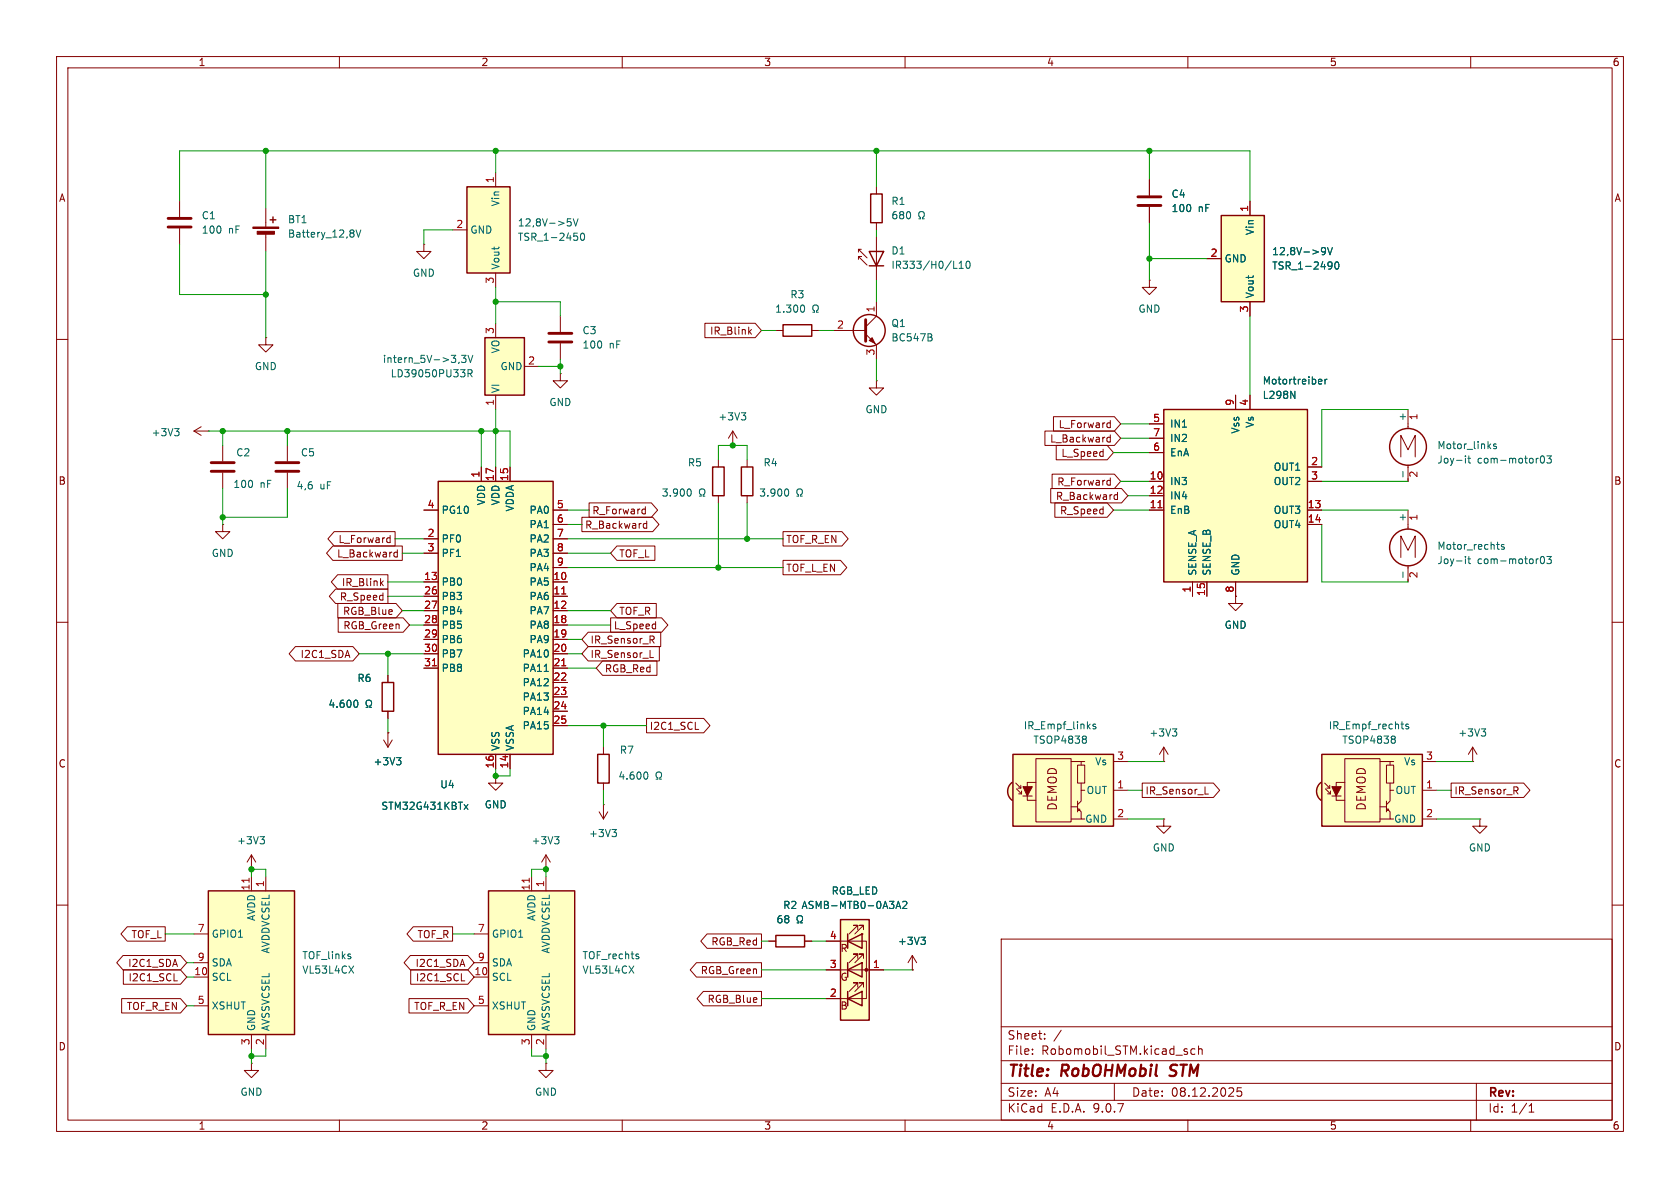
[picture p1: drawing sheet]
<svg xmlns="http://www.w3.org/2000/svg" width="297mm" height="210mm" viewBox="0 0 297 210" stroke-linecap="round" stroke-linejoin="round" font-family="sans-serif">
<g fill="none" stroke="#840000" stroke-width=".18">
<path d="M10 10h277v190h-277zM12 12h273v186h-273zM60 10v2M110 10v2M160 10v2M210 10v2M260 10v2M74.9 43.2v1.3h1.3l-1.3 1.2-1.2-1.2h1.2M74.9 43.2h.1M10 60h2M50.8 78.7v2.8M285 60h2"/>
<path d="M50.8 83.6v2.8M10 110h2M285 110h2M10 160h2M161.3 171.5h.1M161.3 168.9l-.8 1.3M161.3 168.9l.8 1.3M161.3 168.9v2.6M177 166h108v32h-108zM285 160h2M60 198v2M110 198v2"/>
<path d="M160 198v2M177 194.5h108M177 191.5h108M177 187.5h108M177 181.5h108M182.5 186.3v.1M182.5 185.5v.1M184.7 183.6v.1M184.7 182.8v.1M187.6 182.1l-1.3 2M197 191.5v3M210 198v2"/>
<path d="M211.2 185.5l-.4-.1-.3 .3v.4l.2 .2h.5M211.9 185.5l.2-.1 .4 .1v.9M211.9 184.9v1.5M219.5 192.3h-.8v.7l.2-.1h.5l.1 .3v.5l-.3 .1-.5-.1M260 198v2M261 191.5v6.5M270.3 196.6h.9M270.3 195.5l.4-.4v1.5"/>
</g>
<path d="M206.7 190.1l.3 .1M207.1 188.4l-.2 .2 .1 .4" fill="none" stroke="#840000" stroke-width=".4"/>
<path d="M162.8 165.7h.8l-.4 .5M163.3 166.2l.3 .2v.3l-.3 .2" fill="none" stroke="#006464" stroke-width=".18"/>
<path d="M48.8 81.8h4M48.8 83.3h4" fill="none" stroke="#840000" stroke-width=".51"/>
<path d="M36.8 157.5h15.3v25.4h-15.3z" fill="#ffffc2"/>
<g fill="none" stroke="#840000" stroke-width=".25">
<path d="M153.9 34.3h2.1v5.1h-2.1zM138.4 57.4h5.1v2h-5.1zM131.1 82.6h2v5h-2zM67.6 120.7h2v5h-2zM105.7 133.4h2v5h-2zM36.8 157.5h15.3v25.4h-15.3z"/>
<circle cx="153.7" cy="58.4" r="2.82"/>
</g>
<g fill="none" stroke="#840000" stroke-width=".18">
<path d="M31.7 35.6v2.8M154.9 33v1.3M154.9 39.4v1.2M31.7 40.4v2.8M137.2 58.4h1.2M143.5 58.4h1.3M147.3 58.4h5.7M153 59.1l1.9 1.9v2.5M154.9 53.3v2.6l-1.9 1.9M34.3 76.2l1.3 .8M34.3 76.2h2.5M35.6 75.4l-1.3 .8"/>
<path d="M36.8 76.2h.1M129.5 78.7h.1M129.5 76.2l-.7 1.3M129.5 76.2l.8 1.3M129.5 76.2v2.5M154.9 67.3v1.3h1.3l-1.3 1.3-1.2-1.3h1.2M154.9 67.3h.1M132.1 81.3v1.3M132.1 87.6v1.3M68.6 119.4v1.3M67.8 130.8l.8 1.3M68.6 129.5h.1"/>
<path d="M68.6 125.7v1.3M68.6 129.5v2.6M69.3 130.8l-.7 1.3M106.7 132.1v1.3M106.7 138.4v1.3M44.4 153.7h.1M44.4 151.1v2.6M44.4 154.9v2.6M44.4 151.1l-.7 1.3M44.4 151.1l.8 1.3M47 154.9v2.6M105.9 143.5l.8 1.3"/>
<path d="M106.7 142.2h.1M106.7 142.2v2.6M107.4 143.5l-.7 1.3M34.3 165.1h2.5M34.3 170.2h2.5M34.3 172.7h2.5M34.3 177.8h2.5M44.4 188v1.2h1.3l-1.3 1.3-1.2-1.3h1.2M44.4 188h.1M44.4 182.9v2.5M47 182.9v2.5M96.5 188v1.2h1.3l-1.3 1.3-1.3-1.3h1.3"/>
<path d="M96.5 188h.1"/>
</g>
<path d="M44 155.2v.8" fill="none" stroke="#a90000" stroke-width=".18"/>
<g fill="none" stroke="#006464" stroke-width=".18">
<path d="M162.4 38.7h.3v-.3a.54 .54 0 0 1-.2-.7 .54 .54 0 0 1 .7-.2 .58 .58 0 0 1-.1 .9v.3h.3M141.8 53.9a.68 .68 0 0 1 .5 .7 .68 .68 0 0 1-.5 .6M143.7 55.2h.3v-.3a.54 .54 0 0 1-.3-.7 .54 .54 0 0 1 .8-.2 .58 .58 0 0 1-.1 .9v.3h.3M164.5 59.6l.3 .2-.1 .3-.2 .2M164.6 59.1l.1 .1-.1 .3M30.9 75.8h.8l-.5 .4M31.4 76.2l.3 .3v.3l-.3 .2M131.1 73h.7l-.4 .5M131.6 73.5l.2 .2v.3l-.2 .2M139 86.4a.68 .68 0 0 1 .4 .7 .68 .68 0 0 1-.4 .6M140.9 87.7h.3v-.2a.54 .54 0 0 1-.3-.8 .54 .54 0 0 1 .8-.2 .58 .58 0 0 1-.2 1v.2h.3M62.8 123.8a.68 .68 0 0 1 .5 .6 .68 .68 0 0 1-.5 .6"/>
<path d="M64.7 125h.3v-.2a.54 .54 0 0 1-.2-.7 .54 .54 0 0 1 .7-.3 .58 .58 0 0 1-.1 1v.2h.3M70.1 133.9h.8l-.4 .5M70.6 134.4l.3 .3v.3l-.3 .2M114.1 136.5a.68 .68 0 0 1 .4 .6 .68 .68 0 0 1-.4 .6M116 137.7h.3v-.2a.54 .54 0 0 1-.3-.7 .54 .54 0 0 1 .8-.3 .58 .58 0 0 1-.2 1v.2h.4M46 147.9h.7l-.4 .5M46.5 148.4l.2 .2v.3l-.2 .3M108.2 146.6h.8l-.4 .5M108.7 147.1l.3 .3v.3l-.3 .2M61.7 170.8l.8 1.2M61.9 169.1l.1 .1-.1 .3M61.9 168.6l.1 .1"/>
<path d="M62.5 170.8l-.8 1.2"/>
</g>
<path d="M29.7 38.6h4.1M29.7 40.1h4.1M153 56.5v3.8" fill="none" stroke="#840000" stroke-width=".51"/>
<path d="M153.7 60.2l.5-.5 .5 1z" fill="#840000" stroke="#840000" stroke-width=".18"/>
<path d="M86.4 157.5h15.2v25.4h-15.2z" fill="#ffffc2"/>
<path d="M47.8 38.9h1M48.3 38.4v1M86.4 157.5h15.2v25.4h-15.2z" fill="none" stroke="#840000" stroke-width=".25"/>
<g fill="none" stroke="#840000" stroke-width=".18">
<path d="M47 36.8v3.3M47 41.1v3.4M99.1 66v1.3h1.2l-1.2 1.3-1.3-1.3h1.3M99.1 66h.1M94 154.9v2.6M96.5 153.7h.1M96.5 151.1v2.6M96.5 154.9v2.6M96.5 151.1l-.7 1.3M96.5 151.1l.8 1.3M83.8 165.1h2.6M83.8 170.2h2.6"/>
<path d="M83.8 172.7h2.6M83.8 177.8h2.6M94 182.9v2.5M96.5 182.9v2.5"/>
</g>
<path d="M93.6 155.2v.8" fill="none" stroke="#a90000" stroke-width=".18"/>
<path d="M62.9 40.6l.5 1.3 .4-1.3M98 147.9h.8l-.4 .5M98.6 148.4l.2 .2v.3l-.2 .3M111.2 170.8l.9 1.2M112.1 170.8l-.9 1.2M112.6 169.1h.3l.1 .2-.2 .2h-.3M112.6 168.6l.3 .1" fill="none" stroke="#006464" stroke-width=".18"/>
<g fill="#840000" stroke="#840000" stroke-width=".18">
<path d="M44.7 40.1h4.6v.3h-4.6z"/>
<path d="M45.5 40.9h3v.5h-3z"/>
</g>
<path d="M82.5 33h7.7v15.3h-7.7z" fill="#ffffc2"/>
<path d="M82.5 33h7.7v15.3h-7.7z" fill="none" stroke="#840000" stroke-width=".25"/>
<path d="M87.6 30.5v2.5M80 40.6h2.5M87.6 48.3v2.5" fill="none" stroke="#840000" stroke-width=".18"/>
<path d="M100.3 38.7h.6M100.3 39.2h.4l.3 .2-.1 .5h-.6M101.3 38.7l.5 1.2 .4-1.2M101.5 41.2h.6M102 41.8l.1 .1-.1 .5M102.7 41.3l.2-.1a.68 .68 0 0 1 .5 .7 .68 .68 0 0 1-.5 .6l-.2-.1-.1-.4z" fill="none" stroke="#006464" stroke-width=".18"/>
<path d="M148.6 162.6h5.1v17.7h-5.1z" fill="#ffffc2"/>
<g fill="none" stroke="#840000" stroke-width=".18">
<path d="M47 59.7v1.3h1.3l-1.3 1.2-1.3-1.2h1.3M47 59.7h.1M99.1 55.9v2.8M99.1 60.7v2.8M135.9 166.4h1.3M142.2 166.4h1.3M146 166.4h7.2v10.1h-7.2M146 171.5h10.2M151.6 164.3v-.7h-.7h.7l-1.5 1.5M151.6 169.4v-.7h-.7h.7l-1.5 1.5M151.6 174.5v-.8h-.7h.7l-1.5 1.6M152.4 165.1h.1"/>
<path d="M152.7 164.3v-.7h-.8h.8l-1.6 1.5M152.7 169.4v-.7h-.8h.8l-1.6 1.5M152.7 174.5v-.8h-.8h.8l-1.6 1.6"/>
</g>
<path d="M137.2 165.4h5v2h-5zM148.6 162.6h5.1v17.7h-5.1zM149.9 166.4l2.5-1.3v2.5zM149.9 171.5l2.5-1.3v2.5zM149.9 176.5l2.5-1.2v2.5zM149.9 165.1v2.5M149.9 170.2v2.5M149.9 175.3v2.5" fill="none" stroke="#840000" stroke-width=".25"/>
<circle cx="153.2" cy="171.4" r=".25" fill="#840000" stroke="#840000" stroke-width=".18"/>
<path d="M159.6 159.5l.5-.2 .2 .4-.8 .9h.8M140.9 163.1h.3v-.2a.54 .54 0 0 1-.3-.7 .54 .54 0 0 1 .8-.3 .58 .58 0 0 1-.1 1v.2h.3M158.4 160.6l.4-1.3 .4 1.3M158.5 160.2h.6" fill="none" stroke="#006464" stroke-width=".18"/>
<path d="M97 58.9h4.1M97 60.5h4.1" fill="none" stroke="#840000" stroke-width=".51"/>
<path d="M85.7 59.7h7v10.2h-7z" fill="#ffffc2"/>
<path d="M85.7 59.7h7v10.2h-7z" fill="none" stroke="#840000" stroke-width=".25"/>
<path d="M87.6 57.2v2.5M87.6 69.9v2.5M92.7 64.8h2.5" fill="none" stroke="#840000" stroke-width=".18"/>
<path d="M81.2 64l-.2 .3M81.6 62.8h.8l-.4 .5 .3 .1v.6l-.2 .1-.5-.1M82.7 62.8l.5 1.3 .4-1.3M82.7 66h.6l.2-.2-.1-.3-.7-.2v1.3M83 66l.5 .6" fill="none" stroke="#006464" stroke-width=".18"/>
<path d="M77.5 85.1h20.3v48.3h-20.3z" fill="#ffffc2"/>
<path d="M77.5 85.1h20.3v48.3h-20.3zM126 82.6h2v5h-2z" fill="none" stroke="#840000" stroke-width=".25"/>
<g fill="none" stroke="#840000" stroke-width=".18">
<path d="M203.2 31.8v2.7M203.2 36.6v2.8M74.9 90.2h2.6M74.9 95.3h2.6M74.9 97.8h2.6M85.1 82.6v2.5M87.6 82.6v2.5M90.2 82.6v2.5M97.8 90.2h2.5M97.8 95.3h2.5M97.8 97.8h2.5M97.8 92.7h2.5"/>
<path d="M127 81.3v1.3M127 87.6v1.3M74.9 102.9h2.6M74.9 105.4h2.6M74.9 108h2.6M74.9 110.5h2.6M74.9 113h2.6M74.9 115.6h2.6M74.9 118.1h2.6M97.8 102.9h2.5M97.8 105.4h2.5M97.8 108h2.5"/>
<path d="M97.8 110.5h2.5M97.8 113h2.5M97.8 115.6h2.5M97.8 118.1h2.5M97.8 100.3h2.5M87.6 137.2v1.2h1.3l-1.3 1.3-1.2-1.3h1.2M87.6 137.2h.1M87.6 133.4v2.5M90.2 133.4v2.5M97.8 120.7h2.5M97.8 123.2h2.5M97.8 125.7h2.5"/>
<path d="M97.8 128.3h2.5"/>
</g>
<path d="M76.4 117.7h.8M99.3 117.7h.7M99.3 105h.7" fill="none" stroke="#a90000" stroke-width=".18"/>
<path d="M121.8 86.4a.68 .68 0 0 1 .4 .7 .68 .68 0 0 1-.4 .6M123.6 87.7h.3v-.2a.54 .54 0 0 1-.2-.8 .54 .54 0 0 1 .7-.2 .58 .58 0 0 1-.1 1v.2h.3M96.2 118.7h.7M82.1 142.2l.6 .9M82.7 142.2l-.6 .9" fill="none" stroke="#006464" stroke-width=".18"/>
<path d="M201.2 34.8h4M201.2 36.3h4" fill="none" stroke="#840000" stroke-width=".51"/>
<path d="M215.9 38.1h7.6v15.2h-7.6z" fill="#ffffc2"/>
<path d="M215.9 38.1h7.6v15.2h-7.6z" fill="none" stroke="#840000" stroke-width=".25"/>
<path d="M221 35.6v2.5M203.2 49.5v1.3h1.3l-1.3 1.3-1.3-1.3h1.3M203.2 49.5h.1M213.4 45.7h2.5M221 53.3v2.6M260.3 134.6h.1M260.3 132.1l-.7 1.3M260.3 132.1l.8 1.3M260.3 132.1v2.5M261.6 144.8v1.3h1.3l-1.3 1.2-1.3-1.2h1.3M261.6 144.8h.1" fill="none" stroke="#840000" stroke-width=".18"/>
<path d="M233.7 43.8h.4l.2 .1a.84 .84 0 0 1-.3 1.1h-.3M234.3 44.3l-.2 .2h-.4M234.7 43.8l.4 1.2 .4-1.2M235.4 46.4a1.07 1.07 0 0 1-.1 1M235.5 46.8l-.1 .2M236.1 46.4l.2-.1a.68 .68 0 0 1 .4 .6 .68 .68 0 0 1-.4 .7l-.2-.2-.1-.3zM261.9 128.8h.7l-.4 .5M262.4 129.3l.2 .3v.3l-.2 .2" fill="none" stroke="#006464" stroke-width=".18"/>
<path d="M233.3 138.5l.3-.2 1.1 1.6-1.1 1.6a1.97 1.97 0 0 1-.3-3z" fill="#ffffc2" stroke="#ffffc2" stroke-width=".18"/>
<path d="M233.7 133.4h17.8v12.7h-17.8z" fill="#ffffc2"/>
<path d="M233.6 138.3a1.97 1.97 0 0 0 0 3.2M233.7 133.4h17.8v12.7h-17.8z" fill="none" stroke="#840000" stroke-width=".25"/>
<g fill="none" stroke="#840000" stroke-width=".18">
<path d="M205.7 134.6h.1M205.7 132.1l-.7 1.3M205.7 132.1l.8 1.3M205.7 132.1v2.5M234.2 138.4l.9 .9M234.3 139.4l.9 .9M234.6 139.3h.5M235.1 138.8v.5M235.2 139.8v.5M237.7 134.1h6.3v11.2h-6.3zM237.7 138.3h-1.5v3.2h1.5M244 134.6h1.7"/>
<path d="M245.1 135.3h1.3v3.1h-1.3zM245.7 138.4v1.3M246.4 139.7h-.7v1.9l-.6 .6M246.4 134.6h-.7v.7M251.5 134.6h2.5M251.5 139.7h2.5M205.7 144.8v1.3h1.3l-1.3 1.2-1.2-1.2h1.2M205.7 144.8h.1M234.7 140.3h.5M235.5 140.7h1.6M244 144.8h1.7M244 142.6h1.1"/>
<path d="M245.1 142.9l.6 .6v1.3h.7M245.1 141.6v1.9M245.5 143v.3h-.3M251.5 144.8h2.5"/>
</g>
<path d="M235.5 139.1h1.6l-.9 1.6z" fill="#840000" stroke="#840000" stroke-width=".18"/>
<path d="M207.3 128.8h.7l-.4 .5M207.8 129.3l.2 .3v.3l-.2 .2M246.4 130.1l.3 .3-.3 .3 .3 .2v.2l-.3 .3M247.7 128h.5M248 128.8h.2M249 128.1l-.3-.1-.2 .2 .1 .2 .4 .1v.3h-.5" fill="none" stroke="#006464" stroke-width=".18"/>
<path d="M178.7 138.5l.2-.2 1.2 1.6-1.2 1.6a1.97 1.97 0 0 1-.2-3z" fill="#ffffc2" stroke="#ffffc2" stroke-width=".18"/>
<path d="M179.1 133.4h17.7v12.7h-17.7z" fill="#ffffc2"/>
<g fill="none" stroke="#840000" stroke-width=".25">
<path d="M153.7 44.5h2.5l-1.3 2.5zM153.7 47h2.5M178.9 138.3a1.97 1.97 0 0 0 0 3.2M179.1 133.4h17.7v12.7h-17.7z"/>
<circle cx="248.9" cy="79" r="3.3"/>
<circle cx="248.9" cy="96.8" r="3.3"/>
</g>
<g fill="none" stroke="#840000" stroke-width=".18">
<path d="M151.8 45.8v-.5h.5h-.5l1.5 1.6M151.8 44.1v.5M152.3 44.1h-.5l1.5 1.5M154.9 41.9v7.6M248.9 72.4v3.3M247.6 80.8v-3.8l1.3 2.5 1.3-2.5v3.8M247.6 98.6v-3.9l1.3 2.6 1.3-2.6v3.9M248.9 82.2v2.9M248.9 90.2v3.3M248.9 100v2.9M179.6 138.4l.9 .9M179.7 139.4l.9 .9"/>
<path d="M180 139.3h.5M180.5 138.8v.5M180.6 139.8v.5M183.1 134.1h6.3v11.2h-6.3zM183.1 138.3h-1.5v3.2h1.5M189.4 134.6h1.7M190.5 135.3h1.3v3.1h-1.3zM191.1 138.4v1.3M191.8 139.7h-.7v1.9l-.6 .6M191.8 134.6h-.7v.7M196.8 134.6h2.6M196.8 139.7h2.6"/>
<path d="M180.1 140.3h.5M180.8 140.7h1.7M189.4 144.8h1.7M189.4 142.6h1.1M190.5 142.9l.6 .6v1.3h.7M190.5 141.6v1.9M190.9 143v.3h-.3M196.8 144.8h2.6"/>
</g>
<path d="M180.8 139.1h1.7l-.9 1.6z" fill="#840000" stroke="#840000" stroke-width=".18"/>
<g fill="none" stroke="#006464" stroke-width=".18">
<path d="M168.6 47.4h.6M169.6 47.4h.7M169.6 46.5l.3-.3v1.2M170.9 46.3l.2-.1a.68 .68 0 0 1 .4 .6 .68 .68 0 0 1-.4 .6l-.2-.1-.1-.3zM264.5 78.5h-.3l-.2 .2 .1 .1 .4 .2v.3h-.5M248 83.3v1M259.1 80.6v.1M259.1 81v.9M259.1 98.4v.1M259.1 98.8v.8M259.5 81h.5M259.5 98.8h.5"/>
<path d="M259.7 80.6v1.1l.3 .2M259.7 98.4v1.1l.3 .1M264.6 96.3h.5M264.8 97l.3 .1M265.9 96.3h-.3l-.2 .1 .1 .2 .4 .1v.3h-.5M272.4 80.7l.2-.1a.68 .68 0 0 1 .5 .6 .68 .68 0 0 1-.5 .7l-.2-.2-.1-.3zM272.4 98.5l.2-.1a.68 .68 0 0 1 .5 .6 .68 .68 0 0 1-.5 .6l-.2-.1-.1-.3zM273.5 80.6h.7l-.4 .5 .4 .1v.5l-.2 .2-.5-.2M273.5 98.4h.7l-.4 .5 .4 .1v.5l-.2 .1-.5-.1M248 101.1v1M191.8 130.1l.3 .3-.3 .3 .3 .2v.2l-.3 .3M193.7 128.1l-.3-.1-.2 .2 .1 .2 .4 .1v.3h-.5"/>
</g>
<path d="M205.7 72.4h25.4v30.5h-25.4z" fill="#ffffc2"/>
<path d="M205.7 72.4h25.4v30.5h-25.4z" fill="none" stroke="#840000" stroke-width=".25"/>
<g fill="none" stroke="#840000" stroke-width=".18">
<path d="M203.2 31.8v2.7M203.2 36.6v2.8M221 35.6v2.5M124.6 57.1h8.9l1.1 1.3-1.1 1.3h-8.9zM132.5 58.6l.3 .5M132.8 58.2l-.4 .5M213.4 45.7h2.5M221 53.3v2.6M39.4 78.7v2.8M184.7 76.2h12.3l1.1 1.3-1.1 1.2h-12.3zM186.2 73.7h10.8l1.1 1.2-1.1 1.3h-10.8zM186.7 78.7h9l1.1 1.3-1.1 1.3h-9z"/>
<path d="M195.7 78l.2 .1h.4M195.9 74.8h.4M196.3 74.3v1.3M196.3 76.9v1.2M196.3 77.4l-.4-.1-.2 .1M196.3 75.5l-.4 .1M203.2 74.9h2.5M203.2 77.5h2.5M218.4 69.9v2.5M221 69.9v2.5M39.4 92.7v1.3h1.2l-1.2 1.3-1.3-1.3h1.3M39.4 92.7h.1"/>
<path d="M39.4 83.6v2.8M58.8 96.5h12.3v2.6h-12.3l-1.1-1.3zM59.1 94h10.7v2.5h-10.7l-1.1-1.2zM68.6 95.1h.4M69 94.7v1.2M69 95.9h-.4M69.7 98.3l.2 .2 .3-.1M70.2 97.2v1.3M70.2 97.7l-.3-.1-.2 .1M74.9 90.2h2.6M74.9 95.3h2.6M74.9 97.8h2.6"/>
<path d="M85.1 82.6v2.5M87.6 82.6v2.5M90.2 82.6v2.5M97.8 90.2h2.5M97.8 92.7h2.5M97.8 95.3h2.5M97.8 97.8h2.5M102.9 91.4h12.5l1.1 1.3-1.1 1.3h-12.5zM104.1 88.9h11.1l1.1 1.3-1.1 1.2h-11.1zM109.1 96.5h6.7v2.6h-6.7l-1.2-1.3zM113.7 90l.4 .1M113.8 93.3h.5"/>
<path d="M113.8 92.6h.5M114.1 89.6v1.2M114.1 90.8h-.4M114.3 92.1v1.3M138.4 99.1h10.2l1.1 1.2-1.1 1.3h-10.2zM138.4 94h10.4l1.1 1.3-1.1 1.2h-10.4zM185.8 86.4h12.5l1.1 1.2-1.1 1.3h-12.5zM186 83.8h11l1.1 1.3-1.1 1.3h-11zM186.5 88.9h9.2l1.1 1.3-1.1 1.2h-9.2zM195.9 84.9l.4 .1M196.3 84.5v1.3M196.3 85.7l-.4 .1"/>
<path d="M197.1 88.2h.5M197.1 87.5h.5M197.6 87v1.3M203.2 80h2.5M203.2 85.1h2.5M203.2 87.6h2.5M203.2 90.2h2.5M231.1 85.1h2.6M231.1 90.2h2.6M231.1 82.6h2.6M231.1 92.7h2.6M52.2 114.3h10.2l1.1 1.3-1.1 1.2h-10.2l-1.1-1.2z"/>
<path d="M59.3 104.1h9.3v2.6h-9.3l-1.1-1.3zM59.7 101.6h8.9v2.5h-8.9l-1.1-1.2zM59.7 106.7h10.3l1.1 1.3-1.1 1.2h-10.3zM59.8 109.2h11.5l1.1 1.3-1.1 1.3h-11.5zM67.4 103.1l.4 .4M67.8 102.7l-.5 .5M68.6 119.4v1.3M74.9 102.9h2.6M74.9 105.4h2.6M74.9 108h2.6M74.9 110.5h2.6M74.9 113h2.6"/>
<path d="M74.9 115.6h2.6M74.9 118.1h2.6M97.8 102.9h2.5M97.8 105.4h2.5M97.8 108h2.5M97.8 110.5h2.5M97.8 113h2.5M97.8 115.6h2.5M97.8 118.1h2.5M97.8 100.3h2.5M104 111.8h12.8v2.5h-12.8l-1.1-1.3zM104 114.3h12.6v2.5h-12.6l-1.1-1.2z"/>
<path d="M106.5 116.8h9.6v2.6h-9.6l-1.1-1.3zM107.9 109.2h9.1l1.1 1.3-1.1 1.3h-9.1zM109.1 106.7h6.9v2.5h-6.9l-1.2-1.2zM114.9 116.2h.6M115.2 113.1l.4 .6M115.4 112.4l.2 .3v.3l-.2 .1M210.8 102.9v2.5M213.4 102.9v2.5M218.4 105.4v1.3h1.3l-1.3 1.3-1.2-1.3h1.2M218.4 105.4h.1M218.4 102.9v2.5M68.6 129.5h.1"/>
<path d="M68.6 125.7v1.3M87.6 137.2h.1M87.6 133.4v2.5M90.2 133.4v2.5M97.8 120.7h2.5M97.8 123.2h2.5M97.8 125.7h2.5M97.8 128.3h2.5M114.3 127h10.1l1.1 1.3-1.1 1.2h-10.1zM122.9 128.9h.6M201.9 138.4h12.6l1.1 1.3-1.1 1.3h-12.6zM256.5 138.4h12.9l1.1 1.3-1.1 1.3h-12.9z"/>
<path d="M267.9 139.8l.5 .6M268.1 139.1l.3 .2-.1 .3-.2 .2M213 140.4h.6M21.5 176.5h10.4l1.1 1.3-1.1 1.3h-10.4zM21.7 168.9h10.2l1.1 1.3-1.1 1.3h-10.2l-1.1-1.3zM21.8 171.4h10.1l1.1 1.3-1.1 1.3h-10.1zM22.5 163.8h6.7v2.6h-6.7l-1.1-1.3zM30.8 173.4h.6M72.3 176.5h10.4l1.1 1.3-1.1 1.3h-10.4zM72.5 168.9h10.2l1.1 1.3-1.1 1.3h-10.2l-1.1-1.3zM72.6 171.4h10.1l1.1 1.3-1.1 1.3h-10.1zM73.1 163.8h6.9v2.6h-6.9l-1.2-1.3z"/>
<path d="M81.6 173.4h.6M123.1 170.2h11.5v2.5h-11.5l-1.1-1.2zM124.3 175.3h10.3v2.5h-10.3l-1.1-1.3zM125 165.1h9.6v2.5h-9.6l-1.1-1.2zM135.9 166.4h1.3M142.2 166.4h1.3M146 166.4h2.6M146 171.5h2.6M146 176.5h2.6M153.7 171.5h2.5M161.3 171.5h.1"/>
</g>
<path d="M204.7 89.8h.7M76.4 117.7h.8M99.3 117.7h.7M99.3 105h.7" fill="none" stroke="#a90000" stroke-width=".18"/>
<g fill="none" stroke="#006464" stroke-width=".18">
<path d="M233.7 43.8h.4l.2 .1a.84 .84 0 0 1-.3 1.1h-.3M234.3 44.3l-.2 .2h-.4M234.7 43.8l.4 1.2 .4-1.2M235.4 46.4a1.07 1.07 0 0 1-.1 1M235.5 46.8l-.1 .2M236.1 46.4l.2-.1a.68 .68 0 0 1 .4 .6 .68 .68 0 0 1-.4 .7l-.2-.2-.1-.3zM228.2 69.2l.7 1.2v-1.2M233.3 67l.3 .1 .1 .2-.6 .2M233.6 67.8l-.3 .1M234.2 67v.9M234.6 67l-.4 .3M96.2 118.7h.7"/>
<path d="M62.8 123.8a.68 .68 0 0 1 .5 .6 .68 .68 0 0 1-.5 .6M64.7 125h.3v-.2a.54 .54 0 0 1-.2-.7 .54 .54 0 0 1 .7-.3 .58 .58 0 0 1-.1 1v.2h.3M70.1 133.9h.8l-.4 .5M70.6 134.4l.3 .3v.3l-.3 .2M82.1 142.2l.6 .9M82.7 142.2l-.6 .9M159.6 159.5l.5-.2 .2 .4-.8 .9h.8M140.9 163.1h.3v-.2a.54 .54 0 0 1-.3-.7 .54 .54 0 0 1 .8-.3 .58 .58 0 0 1-.1 1v.2h.3M158.4 160.6l.4-1.3 .4 1.3M158.5 160.2h.6M162.8 165.7h.8l-.4 .5M163.3 166.2l.3 .2v.3l-.3 .2"/>
</g>
<path d="M37.3 81.8h4.1M37.3 83.3h4.1" fill="none" stroke="#840000" stroke-width=".51"/>
<g fill="none" stroke="#009600" stroke-width=".18">
<path d="M31.7 35.6v-8.9h189.3v8.9M47 26.7v10.1M87.6 26.7v3.8M154.9 26.7v6.3M203.2 26.7v5.1M203.2 39.4v10.1M31.7 43.2v8.9h15.3M47 44.5v15.2M80 40.6h-5.1v2.6M87.6 53.3h11.5v2.6M87.6 50.8v6.4M134.6 58.4h2.6"/>
<path d="M144.8 58.4h2.5M154.9 40.6v1.3M154.9 49.5v3.8M203.2 45.7h10.2M221 55.9v14M36.8 76.2h53.4v6.4M39.4 76.2v2.5M50.8 76.2v2.5M85.1 76.2v6.4M87.6 72.4v10.2M95.2 64.8h3.9M99.1 63.5v2.5"/>
<path d="M154.9 63.5v3.8M198.1 74.9h5.1M198.1 77.5h5.1M248.9 72.4h-15.2v10.2M39.4 86.4v6.3M50.8 86.4v5h-11.4M69.8 95.3h5.1M71.1 97.8h3.8M100.3 97.8h7.6M100.3 95.3h38.1M100.3 90.2h3.8M100.3 92.7h2.6"/>
<path d="M127 81.3v-2.6h5.1v2.6M127 88.9v11.4M132.1 88.9v6.4M196.8 90.2h6.4M196.8 80h6.4M198.1 85.1h5.1M199.4 87.6h3.8M233.7 90.2h15.2M233.7 85.1h15.2M233.7 92.7v10.2h15.2M63.5 115.6h11.4M68.6 115.6v3.8"/>
<path d="M68.6 105.4h6.3M68.6 102.9h6.3M71.1 108h3.8M72.4 110.5h2.5M100.3 115.6h2.6M100.3 110.5h7.6M100.3 100.3h38.1M100.3 113h2.6M100.3 108h7.6M100.3 118.1h5.1M68.6 127v2.5M87.6 135.9v1.3h2.6v-1.3"/>
<path d="M100.3 128.3h14M106.7 128.3v3.8M106.7 139.7v2.5M199.4 139.7h2.5M199.4 134.6h6.3M254 139.7h2.5M254 134.6h6.3M44.4 154.9v-1.2h2.6v1.2M94 154.9v-1.2h2.5v1.2M199.4 144.8h6.3M254 144.8h7.6M29.2 165.1h5.1"/>
<path d="M33 177.8h1.3M33 170.2h1.3M33 172.7h1.3M80 165.1h3.8M134.6 171.5h11.4M134.6 166.4h1.3M134.6 176.5h11.4M143.5 166.4h2.5M156.2 171.5h5.1M44.4 185.4v2.6M47 185.4v1.3h-2.6M94 185.4v1.3h2.5"/>
<path d="M96.5 185.4v2.6"/>
</g>
<g fill="#009600" stroke="#009600" stroke-width=".18">
<circle cx="44.4" cy="153.7" r=".46"/>
<circle cx="96.5" cy="186.7" r=".46"/>
<circle cx="44.4" cy="186.7" r=".46"/>
<circle cx="96.5" cy="153.7" r=".46"/>
<circle cx="99.1" cy="64.8" r=".46"/>
<circle cx="87.6" cy="26.7" r=".46"/>
<circle cx="87.6" cy="53.3" r=".46"/>
<circle cx="85.1" cy="76.2" r=".46"/>
<circle cx="87.6" cy="76.2" r=".46"/>
<circle cx="132.1" cy="95.3" r=".46"/>
<circle cx="127" cy="100.3" r=".46"/>
<circle cx="129.5" cy="78.7" r=".46"/>
<circle cx="47" cy="52.1" r=".46"/>
<circle cx="47" cy="26.7" r=".46"/>
<circle cx="106.7" cy="128.3" r=".46"/>
<circle cx="87.6" cy="137.2" r=".46"/>
<circle cx="68.6" cy="115.6" r=".46"/>
<circle cx="203.2" cy="26.7" r=".46"/>
<circle cx="203.2" cy="45.7" r=".46"/>
<circle cx="154.9" cy="26.7" r=".46"/>
<circle cx="39.4" cy="91.4" r=".46"/>
<circle cx="50.8" cy="76.2" r=".46"/>
<circle cx="39.4" cy="76.2" r=".46"/>
</g>
<g font-size="2.8" fill="#840000">
<text x="178" y="190.9">Title:</text>
<text x="187.7" y="190.9">RobOHMobil</text>
<text x="207.7" y="190.9">STM</text>
</g>
<g font-size="2.1" fill="#840000">
<text x="187" y="143.4" transform="rotate(-90 187 143.4)">DEMOD</text>
<text x="241.7" y="143.4" transform="rotate(-90 241.7 143.4)">DEMOD</text>
<text x="178" y="184">Sheet:</text>
<text x="178" y="186.7">File:</text>
<text x="184.1" y="186.7">Robomobil_STM.kicad_sch</text>
<text x="178" y="196.9">KiCad</text>
<text x="178" y="194.1">Size:</text>
<text x="184.7" y="194.1">A4</text>
<text x="185.7" y="196.9">E.D.A.</text>
<text x="193.3" y="196.9">9.0.7</text>
<text x="200" y="194.1">Date:</text>
<text x="207" y="194.1">08.12.2025</text>
<text x="263" y="194.3">Rev:</text>
<text x="263" y="196.9">Id:</text>
<text x="267.1" y="196.9">1/1</text>
</g>
<g font-size="1.8" fill="#840000">
<text x="35" y="11.9">1</text>
<text x="85" y="11.9">2</text>
<text x="135" y="11.9">3</text>
<text x="185" y="11.9">4</text>
<text x="235" y="11.9">5</text>
<text x="285" y="11.9">6</text>
<text x="10.3" y="35.9">A</text>
<text x="285.3" y="35.9">A</text>
<text x="125.4" y="59.4">IR_Blink</text>
<text x="187.1" y="75.9">L_Forward</text>
<text x="185.5" y="78.4">L_Backward</text>
<text x="187.5" y="81">L_Speed</text>
<text x="10.3" y="85.9">B</text>
<text x="186.6" y="88.6">R_Backward</text>
<text x="186.8" y="86">R_Forward</text>
<text x="285.3" y="85.9">B</text>
<text x="103.3" y="93.7">R_Backward</text>
<text x="104.6" y="91.1">R_Forward</text>
<text x="187.3" y="91.1">R_Speed</text>
<text x="59.5" y="98.7">L_Backward</text>
<text x="59.7" y="96.2">L_Forward</text>
<text x="109.4" y="98.7">TOF_L</text>
<text x="138.9" y="101.3">TOF_L_EN</text>
<text x="138.9" y="96.2">TOF_R_EN</text>
<text x="60" y="106.4">R_Speed</text>
<text x="60.3" y="103.8">IR_Blink</text>
<text x="60.5" y="108.9">RGB_Blue</text>
<text x="60.6" y="111.4">RGB_Green</text>
<text x="104.3" y="114">IR_Sensor_R</text>
<text x="108.4" y="111.4">L_Speed</text>
<text x="109.4" y="108.9">TOF_R</text>
<text x="53" y="116.5">I2C1_SDA</text>
<text x="104.3" y="116.5">IR_Sensor_L</text>
<text x="106.8" y="119.1">RGB_Red</text>
<text x="114.8" y="129.2">I2C1_SCL</text>
<text x="10.3" y="135.9">C</text>
<text x="285.3" y="135.9">C</text>
<text x="202.4" y="140.7">IR_Sensor_L</text>
<text x="257" y="140.7">IR_Sensor_R</text>
<text x="23.1" y="166.1">TOF_L</text>
<text x="73.7" y="166.1">TOF_R</text>
<text x="125.7" y="167.3">RGB_Red</text>
<text x="22.6" y="171.1">I2C1_SDA</text>
<text x="22.6" y="173.7">I2C1_SCL</text>
<text x="73.4" y="171.1">I2C1_SDA</text>
<text x="73.4" y="173.7">I2C1_SCL</text>
<text x="123.8" y="172.4">RGB_Green</text>
<text x="148.5" y="168.5">R</text>
<text x="148.5" y="173.6">G</text>
<text x="22.3" y="178.8">TOF_R_EN</text>
<text x="73.1" y="178.8">TOF_R_EN</text>
<text x="125" y="177.5">RGB_Blue</text>
<text x="148.5" y="178.7">B</text>
<text x="10.3" y="185.9">D</text>
<text x="285.3" y="185.9">D</text>
<text x="35" y="199.9">1</text>
<text x="85" y="199.9">2</text>
<text x="135" y="199.9">3</text>
<text x="185" y="199.9">4</text>
<text x="235" y="199.9">5</text>
<text x="285" y="199.9">6</text>
</g>
<g font-size="1.8" fill="#a90000">
<text x="87.4" y="32.5" transform="rotate(-90 87.4 32.5)">1</text>
<text x="80.6" y="40.4">2</text>
<text x="220.7" y="37.5" transform="rotate(-90 220.7 37.5)">1</text>
<text x="213.9" y="45.5">2</text>
<text x="87.4" y="50.2" transform="rotate(-90 87.4 50.2)">3</text>
<text x="87.4" y="59.1" transform="rotate(-90 87.4 59.1)">3</text>
<text x="147.9" y="58.2">2</text>
<text x="154.7" y="55.3" transform="rotate(-90 154.7 55.3)">1</text>
<text x="220.7" y="55.3" transform="rotate(-90 220.7 55.3)">3</text>
<text x="93.3" y="64.5">2</text>
<text x="154.7" y="62.9" transform="rotate(-90 154.7 62.9)">3</text>
<text x="87.4" y="71.8" transform="rotate(-90 87.4 71.8)">1</text>
<text x="218.2" y="71.8" transform="rotate(-90 218.2 71.8)">9</text>
<text x="220.7" y="71.8" transform="rotate(-90 220.7 71.8)">4</text>
<text x="203.8" y="74.7">5</text>
<text x="203.8" y="77.2">7</text>
<text x="250.9" y="74.4" transform="rotate(-90 250.9 74.4)">1</text>
<text x="203.8" y="79.8">6</text>
<text x="231.7" y="82.3">2</text>
<text x="75.5" y="89.9">4</text>
<text x="84.8" y="84.5" transform="rotate(-90 84.8 84.5)">1</text>
<text x="87.4" y="85.1" transform="rotate(-90 87.4 85.1)">17</text>
<text x="89.9" y="85.1" transform="rotate(-90 89.9 85.1)">15</text>
<text x="98.4" y="89.9">5</text>
<text x="203.2" y="84.8">10</text>
<text x="203.2" y="87.4">12</text>
<text x="203.2" y="89.9">11</text>
<text x="231.1" y="89.9">13</text>
<text x="231.7" y="84.8">3</text>
<text x="250.9" y="84.5" transform="rotate(-90 250.9 84.5)">2</text>
<text x="75.5" y="95">2</text>
<text x="98.4" y="92.5">6</text>
<text x="98.4" y="95">7</text>
<text x="231.1" y="92.5">14</text>
<text x="250.9" y="92.1" transform="rotate(-90 250.9 92.1)">1</text>
<text x="75.5" y="97.5">3</text>
<text x="98.4" y="97.5">8</text>
<text x="98.4" y="100.1">9</text>
<text x="74.9" y="102.6">13</text>
<text x="74.9" y="105.2">26</text>
<text x="74.9" y="107.7">27</text>
<text x="97.7" y="102.6">10</text>
<text x="97.7" y="105.2">11</text>
<text x="97.7" y="107.7">12</text>
<text x="210.6" y="104.8" transform="rotate(-90 210.6 104.8)">1</text>
<text x="213.1" y="105.5" transform="rotate(-90 213.1 105.5)">15</text>
<text x="218.2" y="104.8" transform="rotate(-90 218.2 104.8)">8</text>
<text x="250.9" y="102.3" transform="rotate(-90 250.9 102.3)">2</text>
<text x="74.9" y="110.2">28</text>
<text x="74.9" y="112.8">29</text>
<text x="97.7" y="110.2">18</text>
<text x="97.7" y="112.8">19</text>
<text x="74.9" y="115.3">30</text>
<text x="74.9" y="117.9">31</text>
<text x="97.7" y="115.3">20</text>
<text x="97.7" y="117.9">21</text>
<text x="97.7" y="120.4">22</text>
<text x="97.7" y="122.9">23</text>
<text x="97.7" y="125.5">24</text>
<text x="97.7" y="128">25</text>
<text x="87.4" y="135.9" transform="rotate(-90 87.4 135.9)">16</text>
<text x="89.9" y="135.9" transform="rotate(-90 89.9 135.9)">14</text>
<text x="197.4" y="134.4">3</text>
<text x="252" y="134.4">3</text>
<text x="197.4" y="139.4">1</text>
<text x="252" y="139.4">1</text>
<text x="197.4" y="144.5">2</text>
<text x="252" y="144.5">2</text>
<text x="44.2" y="157.5" transform="rotate(-90 44.2 157.5)">11</text>
<text x="46.7" y="156.9" transform="rotate(-90 46.7 156.9)">1</text>
<text x="93.7" y="157.5" transform="rotate(-90 93.7 157.5)">11</text>
<text x="96.3" y="156.9" transform="rotate(-90 96.3 156.9)">1</text>
<text x="34.9" y="164.8">7</text>
<text x="84.4" y="164.8">7</text>
<text x="146.6" y="166.1">4</text>
<text x="34.2" y="172.5">10</text>
<text x="34.9" y="169.9">9</text>
<text x="83.8" y="172.5">10</text>
<text x="84.4" y="169.9">9</text>
<text x="146.6" y="171.2">3</text>
<text x="154.2" y="171.2">1</text>
<text x="34.9" y="177.5">5</text>
<text x="84.4" y="177.5">5</text>
<text x="146.6" y="176.3">2</text>
<text x="44.2" y="184.9" transform="rotate(-90 44.2 184.9)">3</text>
<text x="46.7" y="184.9" transform="rotate(-90 46.7 184.9)">2</text>
<text x="93.7" y="184.9" transform="rotate(-90 93.7 184.9)">3</text>
<text x="96.3" y="184.9" transform="rotate(-90 96.3 184.9)">2</text>
</g>
<g font-size="1.8" fill="#006464">
<text x="207" y="35.2">C4</text>
<text x="35.6" y="39">C1</text>
<text x="35.6" y="41.5">100</text>
<text x="40.4" y="41.5">nF</text>
<text x="50.8" y="39.7">BT1</text>
<text x="83.1" y="41.5">GND</text>
<text x="88.5" y="36.6" transform="rotate(-90 88.5 36.6)">Vin</text>
<text x="91.4" y="40.2">12,8V-&gt;5V</text>
<text x="157.5" y="36.4">R1</text>
<text x="157.5" y="39">680</text>
<text x="207" y="37.7">100</text>
<text x="211.8" y="37.7">nF</text>
<text x="221.8" y="41.7" transform="rotate(-90 221.8 41.7)">Vin</text>
<text x="50.8" y="42.2">Battery_12,8V</text>
<text x="88.5" y="47.8" transform="rotate(-90 88.5 47.8)">Vout</text>
<text x="91.4" y="42.8">TSR_1-2450</text>
<text x="157.5" y="45.2">D1</text>
<text x="157.5" y="47.7">IR333/H0/L10</text>
<text x="216.4" y="46.6">GND</text>
<text x="224.8" y="45.3">12,8V-&gt;9V</text>
<text x="224.8" y="47.9">TSR_1-2490</text>
<text x="72.9" y="49.1">GND</text>
<text x="139.6" y="52.9">R3</text>
<text x="221.8" y="52.8" transform="rotate(-90 221.8 52.8)">Vout</text>
<text x="102.9" y="59.3">C3</text>
<text x="136.9" y="55.5">1.300</text>
<text x="157.5" y="58">Q1</text>
<text x="201.2" y="55.5">GND</text>
<text x="45" y="65.6">GND</text>
<text x="67.6" y="64.4">intern_5V-&gt;3,3V</text>
<text x="88.4" y="65.6">GND</text>
<text x="88.5" y="62.6" transform="rotate(-90 88.5 62.6)">VO</text>
<text x="102.9" y="61.8">100</text>
<text x="107.7" y="61.8">nF</text>
<text x="157.5" y="60.6">BC547B</text>
<text x="69" y="66.9">LD39050PU33R</text>
<text x="88.5" y="69.6" transform="rotate(-90 88.5 69.6)">VI</text>
<text x="97" y="72">GND</text>
<text x="223.1" y="70.7">L298N</text>
<text x="223.1" y="68.2">Motortreiber</text>
<text x="26.7" y="77.3">+3V3</text>
<text x="126.9" y="74.5">+3V3</text>
<text x="152.9" y="73.3">GND</text>
<text x="206.8" y="75.8">IN1</text>
<text x="219.3" y="76.8" transform="rotate(-90 219.3 76.8)">Vss</text>
<text x="221.8" y="75.7" transform="rotate(-90 221.8 75.7)">Vs</text>
<text x="248.7" y="74.5" transform="rotate(-90 248.7 74.5)">+</text>
<text x="41.7" y="80.9">C2</text>
<text x="53.1" y="80.9">C5</text>
<text x="121.5" y="82.7">R5</text>
<text x="134.9" y="82.7">R4</text>
<text x="206.8" y="78.3">IN2</text>
<text x="206.8" y="80.9">EnA</text>
<text x="225.1" y="83.4">OUT1</text>
<text x="254" y="79.6">Motor_links</text>
<text x="254" y="82.1">Joy-it</text>
<text x="261.2" y="82.1">com-motor03</text>
<text x="41.2" y="86.5">100</text>
<text x="46" y="86.5">nF</text>
<text x="52.3" y="86.7">4,6</text>
<text x="56.5" y="86.7">uF</text>
<text x="86" y="89.4" transform="rotate(-90 86 89.4)">VDD</text>
<text x="88.5" y="89.4" transform="rotate(-90 88.5 89.4)">VDD</text>
<text x="116.9" y="88">3.900</text>
<text x="134.1" y="88">3.900</text>
<text x="206.8" y="86">IN3</text>
<text x="206.8" y="88.5">IN4</text>
<text x="225.1" y="86">OUT2</text>
<text x="78" y="91">PG10</text>
<text x="91" y="90.5" transform="rotate(-90 91 90.5)">VDDA</text>
<text x="93.5" y="91">PA0</text>
<text x="93.5" y="93.6">PA1</text>
<text x="206.8" y="91">EnB</text>
<text x="225.1" y="91">OUT3</text>
<text x="225.1" y="93.6">OUT4</text>
<text x="248.7" y="92.3" transform="rotate(-90 248.7 92.3)">+</text>
<text x="37.3" y="98.7">GND</text>
<text x="78" y="96.1">PF0</text>
<text x="78" y="98.7">PF1</text>
<text x="93.5" y="96.1">PA2</text>
<text x="93.5" y="98.7">PA3</text>
<text x="93.5" y="101.2">PA4</text>
<text x="211.7" y="101.9" transform="rotate(-90 211.7 101.9)">SENSE_A</text>
<text x="214.2" y="101.9" transform="rotate(-90 214.2 101.9)">SENSE_B</text>
<text x="219.3" y="101.9" transform="rotate(-90 219.3 101.9)">GND</text>
<text x="254" y="97.4">Motor_rechts</text>
<text x="254" y="99.9">Joy-it</text>
<text x="261.2" y="99.9">com-motor03</text>
<text x="78" y="103.7">PB0</text>
<text x="78" y="106.3">PB3</text>
<text x="93.5" y="103.7">PA5</text>
<text x="93.5" y="106.3">PA6</text>
<text x="78" y="108.8">PB4</text>
<text x="78" y="111.4">PB5</text>
<text x="78" y="113.9">PB6</text>
<text x="93.5" y="108.8">PA7</text>
<text x="93.5" y="111.4">PA8</text>
<text x="93.5" y="113.9">PA9</text>
<text x="216.4" y="111.4">GND</text>
<text x="78" y="116.4">PB7</text>
<text x="78" y="119">PB8</text>
<text x="92.3" y="116.4">PA10</text>
<text x="92.3" y="119">PA11</text>
<text x="58" y="125.3">4.600</text>
<text x="63.1" y="120.8">R6</text>
<text x="92.3" y="121.5">PA12</text>
<text x="92.3" y="124.1">PA13</text>
<text x="92.3" y="126.6">PA14</text>
<text x="92.3" y="129.1">PA15</text>
<text x="180.9" y="129.1">IR_Empf_links</text>
<text x="182.6" y="131.7">TSOP4838</text>
<text x="203.1" y="130.4">+3V3</text>
<text x="234.8" y="129.1">IR_Empf_rechts</text>
<text x="237.2" y="131.7">TSOP4838</text>
<text x="257.7" y="130.4">+3V3</text>
<text x="65.9" y="135.5">+3V3</text>
<text x="88.5" y="132.8" transform="rotate(-90 88.5 132.8)">VSS</text>
<text x="91" y="132.8" transform="rotate(-90 91 132.8)">VSSA</text>
<text x="109.5" y="133.5">R7</text>
<text x="193.5" y="135.5">Vs</text>
<text x="248.1" y="135.5">Vs</text>
<text x="67.3" y="143.4">STM32G431KBTx</text>
<text x="77.7" y="139.5">U4</text>
<text x="85.6" y="143.1">GND</text>
<text x="109.2" y="138">4.600</text>
<text x="192" y="140.6">OUT</text>
<text x="246.6" y="140.6">OUT</text>
<text x="41.8" y="149.5">+3V3</text>
<text x="93.9" y="149.5">+3V3</text>
<text x="104" y="148.2">+3V3</text>
<text x="191.8" y="145.6">GND</text>
<text x="246.4" y="145.6">GND</text>
<text x="203.7" y="150.7">GND</text>
<text x="259.6" y="150.7">GND</text>
<text x="138.4" y="160.9">R2 ASMB-MTB0-0A3A2</text>
<text x="146.9" y="158.3">RGB_LED</text>
<text x="37.3" y="166">GPIO1</text>
<text x="45.3" y="162.9" transform="rotate(-90 45.3 162.9)">AVDD</text>
<text x="86.9" y="166">GPIO1</text>
<text x="94.8" y="162.9" transform="rotate(-90 94.8 162.9)">AVDD</text>
<text x="137.2" y="163.4">68</text>
<text x="158.6" y="167.2">+3V3</text>
<text x="37.3" y="171">SDA</text>
<text x="37.3" y="173.6">SCL</text>
<text x="47.9" y="168.7" transform="rotate(-90 47.9 168.7)">AVDDVCSEL</text>
<text x="53.3" y="169.8">TOF_links</text>
<text x="53.3" y="172.3">VL53L4CX</text>
<text x="86.9" y="171">SDA</text>
<text x="86.9" y="173.6">SCL</text>
<text x="97.4" y="168.7" transform="rotate(-90 97.4 168.7)">AVDDVCSEL</text>
<text x="102.9" y="169.8">TOF_rechts</text>
<text x="102.9" y="172.3">VL53L4CX</text>
<text x="37.3" y="178.7">XSHUT</text>
<text x="86.9" y="178.7">XSHUT</text>
<text x="45.3" y="182.4" transform="rotate(-90 45.3 182.4)">GND</text>
<text x="47.9" y="182.4" transform="rotate(-90 47.9 182.4)">AVSSVCSEL</text>
<text x="94.8" y="182.4" transform="rotate(-90 94.8 182.4)">GND</text>
<text x="97.4" y="182.4" transform="rotate(-90 97.4 182.4)">AVSSVCSEL</text>
<text x="42.4" y="193.9">GND</text>
<text x="94.5" y="193.9">GND</text>
</g>
</svg>
